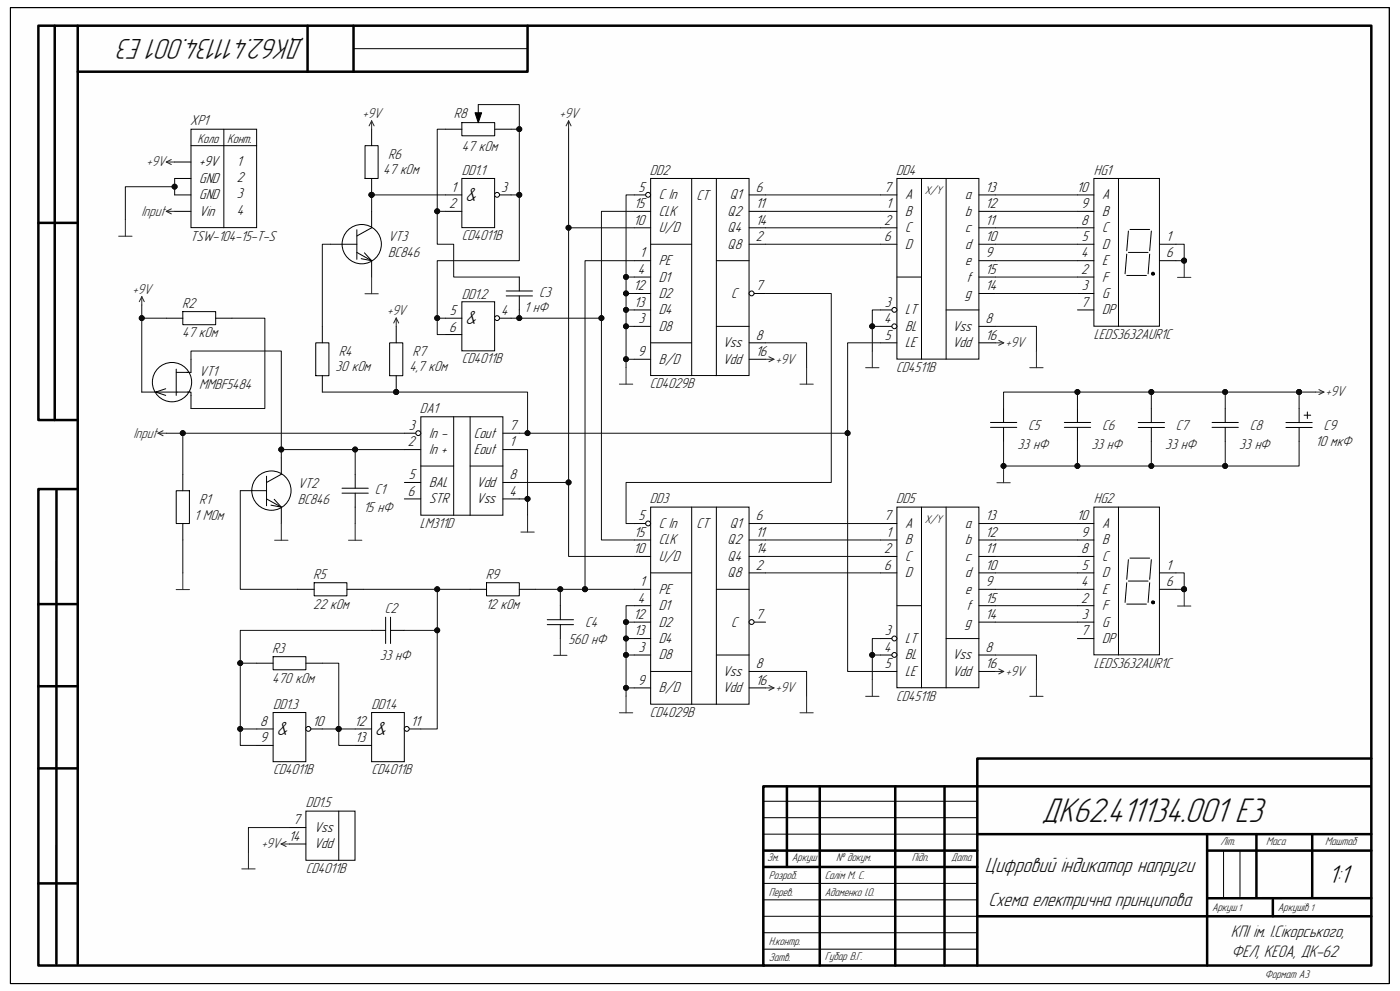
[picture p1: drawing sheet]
<svg xmlns="http://www.w3.org/2000/svg" width="420mm" height="297mm" viewBox="0 0 420 297" stroke-linecap="round" stroke-linejoin="round" font-family="sans-serif">
<path d="M3.2 2.3h413.6v292.5h-413.6z" fill="#fefefe"/>
<path d="M3.1 2.3h413.7v292.5h-413.7z" fill="none" stroke="#000" stroke-width=".3"/>
<path d="M3.2 2.3h413.6v292.5h-413.6z" fill="#fefefe"/>
<g fill="none" stroke="#000" stroke-width=".3">
<path d="M3.1 2.3h413.7v292.5h-413.7zM106.1 14.6h52.2M264.1 58.4h5M269.1 53.5h24.6v54.1h-24.6zM276.4 53.5v54.2M283.8 53.5v54.2M293.7 58.4h4.9M323.2 58.4h5M328.2 53.5h19.6v44.3h-19.6zM335.5 53.5v44.3M264.1 63.3h5M323.2 63.3h5"/>
<path d="M323.2 68.3h5M323.2 73.2h5M323.2 78.1h5M338 76.2l-.5 5.9M338.5 69.2l-.5 6M338.5 75.7h5.9M339 68.8h5.9M344.9 76.2l-.5 5.9M345.4 69.2l-.5 6M347.9 73.2h4.9M347.9 78.1h4.9M264.1 97.8h5"/>
<path d="M323.2 83h5M323.2 88h5M323.2 92.9h5M338 82.6h5.9M264.1 102.7h5M323.2 156.9h5M328.2 152h19.6v44.3h-19.6zM335.5 152v44.3M323.2 161.8h5M323.2 166.8h5M323.2 171.7h5M323.2 176.6h5"/>
<path d="M338 174.6l-.5 6M338.5 167.7l-.5 5.9M338.5 174.1h5.9M339 167.3h5.9M344.9 174.6l-.5 6M345.4 167.7l-.5 5.9M347.9 171.7h4.9M347.9 176.6h4.9M11.5 181.1v83.7M323.2 181.5h5M323.2 186.5h5M323.2 191.4h5"/>
<path d="M338 181.1h5.9M229.2 250h64M229.2 245.1h64M229.2 240.1h64M367.1 254.9v14.3M372 254.9v13.8M229.2 274.6h64M229.2 279.5h64M229.2 269.7h64M229.2 264.8h64M23.3 288.9v.5M229.2 284.5h64"/>
</g>
<g fill="none" stroke="#000" stroke-width=".75">
<path d="M16.4 7.7v118.2M23.3 7.7v281.2M92.3 7.7v13.8M106.1 7.7v13.8M158.3 7.7v13.8h-135M11.5 66.8h11.8M346.1 82.1l-.2-.3-.3 .2 .3 .3 .2-.2M23.3 125.9h-11.8v-118.2h399.9v281.7h-399.9v-142.8h11.8M16.9 147v141.9M11.5 181.1h11.8M346.1 180.6l-.2-.3-.3 .2 .3 .3 .2-.2M11.5 205.7h11.8"/>
<path d="M11.5 230.3h11.8M236.1 235.7v24.1M245.9 235.7v53.7M268.6 235.7v53.7M283.4 235.7v53.7M411.2 235.7h-182.2v53.7h.2M411.4 227.3h-118.2v62.1M229.2 259.8h64M229.2 254.9h64M293.2 250h118.2M362.1 250v39.4M362.1 254.9h49.3"/>
<path d="M376.9 250v18.7M393.7 250v18.7M11.5 264.8h11.8M293.2 274.6h118.2M381.8 269.7v4.9M411.4 269.2h-49"/>
</g>
<circle cx="268.3" cy="97.8" r=".73" fill="#fefefe" stroke="#000" stroke-width=".3"/>
<path d="M264.1 92.9h5" fill="none" stroke="#000" stroke-width=".3"/>
<circle cx="268.3" cy="92.9" r=".73" fill="#fefefe" stroke="#000" stroke-width=".3"/>
<g fill="none" stroke="#000" stroke-width=".3">
<path d="M264.1 73.2h5M264.1 68.3h5M293.7 73.2h4.9M293.7 68.3h4.9M293.7 63.3h4.9M293.7 78.1h4.9M269.1 83h7.3M283.8 92.9h9.9M293.7 83h4.9M293.7 88h4.9M293.7 97.8h4.9M293.7 102.7h4.9"/>
<path d="M264.1 156.9h5M269.1 152h24.6v54.1h-24.6zM276.4 152v54.2M283.8 152v54.2M293.7 156.9h4.9M264.1 161.8h5M264.1 196.3h5M264.1 201.2h5"/>
</g>
<circle cx="268.3" cy="196.3" r=".73" fill="#fefefe" stroke="#000" stroke-width=".3"/>
<path d="M264.1 191.4h5" fill="none" stroke="#000" stroke-width=".3"/>
<circle cx="268.3" cy="191.4" r=".73" fill="#fefefe" stroke="#000" stroke-width=".3"/>
<g fill="none" stroke="#000" stroke-width=".3">
<path d="M190.3 58.4h4.9M195.2 53.5h29.5v59.1h-29.5zM207.5 53.5v59.1M214.9 53.5v59.1M264.1 171.7h5M264.1 166.8h5M293.7 171.7h4.9M293.7 166.8h4.9M293.7 161.8h4.9M293.7 176.6h4.9M269.1 181.5h7.3M283.8 191.4h9.9"/>
<path d="M293.7 181.5h4.9M293.7 186.5h4.9M293.7 196.3h4.9M293.7 201.2h4.9"/>
</g>
<circle cx="194.4" cy="58.4" r=".73" fill="#fefefe" stroke="#000" stroke-width=".3"/>
<g fill="none" stroke="#000" stroke-width=".3">
<path d="M224.7 58.4h5M190.3 63.3h4.9M190.3 68.3h4.9M190.3 78.1h4.9M195.2 73.2h12.3M224.7 63.3h5M224.7 68.3h5M224.7 73.2h5M190.3 83h4.9M190.3 88h4.9M190.3 92.9h4.9M190.3 97.8h4.9"/>
<path d="M224.7 88h5M190.3 107.7h4.9M195.2 102.7h12.3"/>
</g>
<circle cx="225.5" cy="87.9" r=".73" fill="#fefefe" stroke="#000" stroke-width=".3"/>
<path d="M214.9 78.1h9.8M214.9 97.8h9.8M224.7 107.7h5M224.7 102.7h5M190.3 156.9h4.9M195.2 152h29.5v59.1h-29.5zM207.5 152v59.1M214.9 152v59.1" fill="none" stroke="#000" stroke-width=".3"/>
<circle cx="194.4" cy="156.9" r=".73" fill="#fefefe" stroke="#000" stroke-width=".3"/>
<g fill="none" stroke="#000" stroke-width=".3">
<path d="M224.7 156.9h5M190.3 161.8h4.9M190.3 166.8h4.9M190.3 176.6h4.9M195.2 171.7h12.3M224.7 161.8h5M224.7 166.8h5M224.7 171.7h5M190.3 181.5h4.9M190.3 186.5h4.9M190.3 191.4h4.9M190.3 196.3h4.9"/>
<path d="M224.7 186.5h5M190.3 206.2h4.9M195.2 201.2h12.3"/>
</g>
<circle cx="225.5" cy="186.4" r=".73" fill="#fefefe" stroke="#000" stroke-width=".3"/>
<path d="M133.6 58.4h5M138.6 53.5h9.8v14.7h-9.8zM148.4 58.4h4.9M133.6 63.3h5M214.9 176.6h9.8M214.9 196.3h9.8M224.7 206.2h5M224.7 201.2h5" fill="none" stroke="#000" stroke-width=".3"/>
<g fill="none" stroke="#262626" stroke-width=".3">
<path d="M170.6 36.2l-.8 1.5M170.6 36.2l.7 1.5M170.6 36.2v2.5M355.3 78.1v5M353.2 83.1h4.1M185.8 115.1h4M187.8 110.1v5M259.7 110.2h4M261.7 105.2v5M355.3 176.6v5M353.2 181.6h4.1M185.8 213.6h4"/>
<path d="M187.8 208.6v5M259.7 208.7h4M261.7 203.7v5"/>
</g>
<g fill="#0e0e0e" stroke="#0e0e0e" stroke-width=".3">
<circle cx="355.2" cy="78.1" r=".73"/>
<circle cx="355.2" cy="176.6" r=".73"/>
</g>
<circle cx="149.1" cy="58.4" r=".73" fill="#fefefe" stroke="#000" stroke-width=".3"/>
<path d="M138.6 90.4h9.8v14.8h-9.8zM148.4 95.4h4.9" fill="none" stroke="#000" stroke-width=".3"/>
<circle cx="149.1" cy="95.3" r=".73" fill="#fefefe" stroke="#000" stroke-width=".3"/>
<path d="M133.6 95.4h5M133.6 100.3h5M77 218.5h4.9M81.9 213.6h9.8v14.7h-9.8zM91.8 218.5h4.9M77 223.4h4.9" fill="none" stroke="#000" stroke-width=".3"/>
<circle cx="92.5" cy="218.5" r=".73" fill="#fefefe" stroke="#000" stroke-width=".3"/>
<path d="M111.5 213.6h9.8v14.7h-9.8zM121.3 218.5h4.9" fill="none" stroke="#000" stroke-width=".3"/>
<circle cx="122" cy="218.5" r=".73" fill="#fefefe" stroke="#000" stroke-width=".3"/>
<g fill="none" stroke="#000" stroke-width=".3">
<path d="M133.6 38.7h5M138.6 36.8h9.8v3.9h-9.8zM142.5 33.8h2l-1 3zM143.5 31.3v5.5M148.4 38.7h4.9M151.9 88.7h7.8M151.9 87.2h7.8M155.8 83v4.2M155.8 88.7v4.2M121.3 129.8h4.9M126.2 124.9h24.7v29.5h-24.7zM106.6 218.5h4.9"/>
<path d="M106.6 223.4h4.9M86.8 248h5M86.8 253h5M91.8 243.1h14.7v14.7h-14.7zM101.6 243.1v14.8"/>
</g>
<path d="M142.5 33.8h2l-1 3z" fill="#000"/>
<circle cx="125.5" cy="129.8" r=".73" fill="#fefefe" stroke="#000" stroke-width=".3"/>
<g fill="none" stroke="#000" stroke-width=".3">
<path d="M57.3 38.7h19.7v29.5h-19.7zM67.2 38.7v29.6M111.5 38.7v5M52.4 48.6h4.9M52.4 53.5h4.9M52.4 58.4h4.9M57.3 43.7h19.7M109.5 43.7h3.9v9.8h-3.9zM111.5 53.5v4.9M52.4 63.3h4.9M99.2 73.2h7.9M107.1 68.8v8.9"/>
<path d="M107.1 75.7l4.4 2.4v4.9M109.3 75.8l2.2 2.3-3.1-.6M111.5 63.3v5l-4.4 2.4M49.9 95.4h4.9M54.8 93.4h9.9v3.9h-9.9zM64.7 95.4h4.9M96.7 97.8v4.9M118.9 97.8v4.9M42.5 117.5h14M49.7 116.5l-3 1 3 1M52.9 110.6v7.9M56.3 117.5h1v4.9"/>
<path d="M57.3 107.7v3.9h-4.4M94.7 102.7h4v9.9h-4zM96.7 112.6v4.9M116.9 102.7h3.9v9.9h-3.9zM118.9 112.6v4.9M84.4 137.2v5l-4.4 2.4M121.3 134.7h4.9M126.2 139.7h9.9M136.1 124.9v29.6M141 124.9v29.6M141 139.7h9.9M150.9 134.7h4.9"/>
<path d="M150.9 129.8h4.9M297.1 128.1h7.9M297.1 126.6h7.9M301.1 122.4v4.2M301.1 128.1v4.2M319.3 128.1h7.9M319.3 126.6h7.9M323.2 122.4v4.2M323.2 128.1v4.2M341.5 128.1h7.8M341.5 126.6h7.8M345.4 122.4v4.2"/>
<path d="M345.4 128.1v4.2M363.6 128.1h7.9M363.6 126.6h7.9M367.6 122.4v4.2M367.6 128.1v4.2M385.8 128.1h7.9M385.8 126.6h7.9M389.7 122.4v4.2M389.7 128.1v4.2M391.2 124.4h2M392.2 123.5v1.9M52.9 147.1h3.9v9.8h-3.9z"/>
<path d="M54.8 142.2v4.9M54.8 156.9v4.9M72.1 147.1h7.9M80 142.7v8.9M80 149.5l4.4 2.5v4.9M82.3 149.7l2.1 2.3-3.1-.6M102.6 146.3h7.9M102.6 147.8h7.9M106.6 142.2v4.1M106.6 147.8v4.2M121.3 144.6h4.9M121.3 149.5h4.9"/>
<path d="M150.9 144.6h4.9M150.9 149.5h4.9M89.3 176.6h4.9M94.2 174.6h9.9v4h-9.9zM104.1 176.6h4.9M141 176.6h5M146 174.6h9.8v4h-9.8zM155.8 176.6h4.9M77 198.8h4.9M81.9 196.8h9.9v3.9h-9.9zM91.8 198.8h4.9M111.5 188.9h4.2"/>
<path d="M115.7 185v7.9M117.2 185v7.9M117.2 188.9h4.1M164.2 185.7h7.8M164.2 187.2h7.8M168.1 181.5v4.2M168.1 187.2v4.2"/>
<circle cx="108.5" cy="73.2" r="5.9"/>
<circle cx="51.6" cy="114.5" r="5.9"/>
<circle cx="81.4" cy="147" r="5.9"/>
</g>
<g fill="none" stroke="#262626" stroke-width=".3">
<path d="M111.5 36.2l-.8 1.5M111.5 36.2l.7 1.5M111.5 36.2v2.5M49.9 48.6l1.5 .7M49.9 48.6h2.5M51.4 47.8l-1.5 .8M35.6 70.8h4M37.6 65.8v5M49.9 63.3l1.5 .8M49.9 63.3h2.5M51.4 62.6l-1.5 .7M42.5 88.9l-.7 1.5"/>
<path d="M42.5 88.9l.8 1.5M42.5 88.9v2.5M109.5 88h4M111.5 83v5M118.9 95.3l-.8 1.5M118.9 95.3l.7 1.5M118.9 95.3v2.5M229.7 107.7h2.5M230.7 106.9l1.5 .8M232.2 107.7l-1.5 .7M240 115.1h4M242 110.1v5"/>
<path d="M298.6 102.7h2.5M299.6 102l1.5 .7M301.1 102.7l-1.5 .8M308.9 110.2h4M310.9 105.2v5M394.7 117.5h2.5M395.7 116.8l1.5 .7M397.2 117.5l-1.5 .8M47.4 129.8l1.5 .8M47.4 129.8h2.5M48.9 129.1l-1.5 .7M301.1 139.7v5"/>
<path d="M84.4 156.9v5M106.6 156.9v5M156.3 159.5h4M158.3 154.5v5M299.1 144.7h4M52.8 176.7h4M54.8 171.7v5M82.4 161.9h4M104.6 161.9h4M166.1 196.4h4M168.1 191.4v5M229.7 206.2h2.5"/>
<path d="M230.7 205.4l1.5 .8M232.2 206.2l-1.5 .7M240 213.6h4M242 208.6v5M298.6 201.2h2.5M299.6 200.5l1.5 .7M301.1 201.2l-1.5 .8M308.9 208.7h4M310.9 203.7v5M74.5 255.4v5M84.3 253l1.5 .7M84.3 253h2.5"/>
<path d="M85.8 252.2l-1.5 .8M72.5 260.4h4"/>
</g>
<g fill="#0e0e0e" stroke="#0e0e0e" stroke-width=".3">
<circle cx="301.1" cy="139.7" r=".73"/>
<circle cx="111.5" cy="58.4" r=".73"/>
<circle cx="118.9" cy="117.5" r=".73"/>
<circle cx="261.7" cy="196.3" r=".73"/>
<circle cx="261.7" cy="97.8" r=".73"/>
<circle cx="187.8" cy="83" r=".73"/>
<circle cx="187.8" cy="87.9" r=".73"/>
<circle cx="187.8" cy="92.9" r=".73"/>
<circle cx="187.8" cy="97.8" r=".73"/>
<circle cx="170.6" cy="144.6" r=".73"/>
<circle cx="158.3" cy="149.5" r=".73"/>
<circle cx="389.7" cy="117.5" r=".73"/>
<circle cx="131.2" cy="176.6" r=".73"/>
<circle cx="175.5" cy="176.6" r=".73"/>
<circle cx="187.8" cy="107.7" r=".73"/>
<circle cx="187.8" cy="186.4" r=".73"/>
<circle cx="187.8" cy="191.4" r=".73"/>
<circle cx="187.8" cy="196.3" r=".73"/>
<circle cx="187.8" cy="206.2" r=".73"/>
<circle cx="131.2" cy="95.3" r=".73"/>
<circle cx="170.6" cy="68.3" r=".73"/>
<circle cx="355.2" cy="78.1" r=".73"/>
<circle cx="355.2" cy="176.6" r=".73"/>
<circle cx="131.2" cy="188.9" r=".73"/>
<circle cx="106.5" cy="134.7" r=".73"/>
<circle cx="158.3" cy="129.8" r=".73"/>
<circle cx="42.5" cy="95.3" r=".73"/>
<circle cx="155.8" cy="95.3" r=".73"/>
<circle cx="180.4" cy="95.3" r=".73"/>
<circle cx="101.6" cy="218.5" r=".73"/>
<circle cx="52.4" cy="55.9" r=".73"/>
<circle cx="72.1" cy="218.5" r=".73"/>
<circle cx="54.8" cy="129.8" r=".73"/>
<circle cx="155.8" cy="38.7" r=".73"/>
<circle cx="72.1" cy="198.7" r=".73"/>
<circle cx="168.1" cy="176.6" r=".73"/>
<circle cx="84.4" cy="134.7" r=".73"/>
<circle cx="254.3" cy="129.8" r=".73"/>
<circle cx="155.8" cy="58.4" r=".73"/>
<circle cx="131.2" cy="63.3" r=".73"/>
<circle cx="323.2" cy="117.5" r=".73"/>
<circle cx="323.2" cy="139.7" r=".73"/>
<circle cx="345.4" cy="117.5" r=".73"/>
<circle cx="367.5" cy="117.5" r=".73"/>
<circle cx="345.4" cy="139.7" r=".73"/>
<circle cx="367.5" cy="139.7" r=".73"/>
</g>
<g fill="none" stroke="#0e0e0e" stroke-width=".3">
<path d="M133.6 38.7h-2.4v24.6M143.5 31.3h12.3v27.1M153.3 38.7h2.5M170.6 38.7v29.6M52.4 58.4v-2.4h-14.8v9.8M52.4 53.5v2.5M133.6 58.4h-22.1v4.9M153.3 58.4h2.5v19.7h-24.6v22.2h2.4M190.3 58.4h-2.5v49.3h2.5M229.7 58.4h34.4M298.6 58.4h24.6M99.2 73.2h-2.5v24.6"/>
<path d="M133.6 63.3h-2.4v9.9h4.9v9.8h19.7M190.3 78.1h-14.8v98.5M190.3 68.3h-19.7v98.5h19.7M190.3 63.3h-9.9v98.5h9.9M229.7 63.3h34.4M229.7 68.3h34.4M229.7 73.2h34.4M298.6 63.3h24.6M298.6 68.3h24.6M298.6 73.2h24.6M298.6 78.1h24.6M352.8 73.2h2.5v4.9h-2.5"/>
<path d="M42.5 95.4v22.1M42.5 91.4v4h7.4M69.6 95.4h9.9v27h-22.2M131.2 95.4h2.4M153.3 95.4h2.5M155.8 92.9v2.5h24.6M187.8 83h2.5M187.8 88h2.5M187.8 92.9h2.5M187.8 97.8h2.5M229.7 88h19.7v56.6h-61.6v12.3h2.5M261.7 97.8v7.4"/>
<path d="M264.1 92.9h-2.4v4.9h2.4M298.6 88h24.6M298.6 97.8h12.3v7.4M298.6 83h24.6M57.3 107.7v-2.5h27.1v29.5M96.7 117.5h61.6v12.3M187.8 107.7v2.4M229.7 102.7h12.3v7.4M264.1 102.7h-9.8v98.5h9.8M323.2 117.5v4.9M345.4 117.5v4.9M367.6 117.5h27.1"/>
<path d="M389.7 117.5v4.9M49.9 129.8h71.4M54.8 129.8v12.4M106.6 134.7h-22.2v2.5M121.3 134.7h-14.7v7.5M155.8 134.7h2.5v14.8h-2.5M155.8 129.8h98.5M301.1 122.4v-4.9h66.5v4.9M301.1 132.3v7.4h88.6v-7.4M323.2 132.3v7.4M345.4 132.3v7.4M367.6 132.3v7.4"/>
<path d="M72.1 147.1v29.5h17.2M106.6 152v4.9M155.8 144.6h14.8M158.3 149.5v5M229.7 156.9h34.4M298.6 156.9h24.6M54.8 161.8v9.9M109 176.6h22.2v12.3h-9.9M131.2 176.6h9.8M160.7 176.6h14.8M168.1 176.6v4.9M175.5 176.6h14.8"/>
<path d="M229.7 161.8h34.4M229.7 166.8h34.4M229.7 171.7h34.4M298.6 161.8h24.6M298.6 166.8h24.6M298.6 171.7h24.6M298.6 176.6h24.6M352.8 171.7h2.5v4.9h-2.5M72.1 198.8h4.9M96.7 198.8h4.9v24.6h5M111.5 188.9h-39.4v34.5h4.9M131.2 188.9v29.6h-5"/>
<path d="M187.8 186.5h2.5M187.8 191.4h2.5M187.8 196.3h2.5M190.3 181.5h-2.5v27.1M261.7 196.3v7.4M264.1 191.4h-2.4v4.9h2.4M298.6 186.5h24.6M298.6 196.3h12.3v7.4M298.6 181.5h24.6M72.1 218.5h4.9M96.7 218.5h9.9M187.8 206.2h2.5"/>
<path d="M229.7 201.2h12.3v7.4M86.8 248h-12.3v7.4"/>
</g>
<text font-size="10.8" fill="#0e0e0e" x="312.4" y="246.3">ДК62.411134.001 Е3</text>
<text font-size="9.1" fill="#0e0e0e" x="91.3" y="11.6" transform="rotate(-180 91.3 11.6)">ДК62.411134.001 Е3</text>
<text font-size="8.1" x="398.6" y="264.6">1:1</text>
<text font-size="6.5" fill="#0e0e0e" x="295.5" y="261.5">Цифровий індикатор напруги</text>
<g font-size="6">
<text x="139.5" y="60.1">&amp;</text>
<text x="139.5" y="97.1">&amp;</text>
<text x="82.9" y="220.2">&amp;</text>
<text x="112.5" y="220.2">&amp;</text>
</g>
<text font-size="6" fill="#0e0e0e" x="296.5" y="271.4">Схема електрична принципова</text>
<g font-size="5.3" fill="#0e0e0e">
<text x="369.3" y="280.9">КПІ ім. І.Сікорського,</text>
<text x="369.4" y="286.8">ФЕЛ, КЕОА, ДК-62</text>
</g>
<g font-size="4.5" fill="#262626">
<text x="108.8" y="35.3">+9V</text>
<text x="167.9" y="35.3">+9V</text>
<text x="43.9" y="49.9">+9V</text>
<text x="42.5" y="64.6">Input</text>
<text x="39.8" y="88">+9V</text>
<text x="116.1" y="94.4">+9V</text>
<text x="301.6" y="104.1">+9V</text>
<text x="232.7" y="109">+9V</text>
<text x="397.6" y="118.8">+9V</text>
<text x="40" y="131.1">Input</text>
<text x="301.6" y="202.6">+9V</text>
<text x="232.7" y="207.5">+9V</text>
<text x="78.4" y="254.3">+9V</text>
</g>
<g font-size="4.5" fill="#0e0e0e">
<text x="136.1" y="35.3">R8</text>
<text x="57.1" y="37.5">XP1</text>
<text x="116.4" y="47.6">R6</text>
<text x="138.6" y="45.2">47 кОм</text>
<text x="114.9" y="52.1">47 кОм</text>
<text x="138.6" y="52.6">DD1.1</text>
<text x="194.9" y="52.3">DD2</text>
<text x="268.8" y="52.3">DD4</text>
<text x="328.2" y="52.3">HG1</text>
<text x="138.6" y="71.8">CD4011B</text>
<text x="57.1" y="72.1">TSW-104-15-T-S</text>
<text x="116.4" y="77.2">BC846</text>
<text x="116.4" y="72.3">VT3</text>
<text x="138.6" y="89.5">DD1.2</text>
<text x="161.7" y="89">C3</text>
<text x="54.6" y="92.2">R2</text>
<text x="157.3" y="93.4">1 нФ</text>
<text x="54.6" y="101.1">47 кОм</text>
<text x="328.2" y="101.6">LEDS3632AUR1C</text>
<text x="101.6" y="106.7">R4</text>
<text x="123.8" y="106.7">R7</text>
<text x="59.8" y="112.6">VT1</text>
<text x="100.6" y="111.2">30 кОм</text>
<text x="122.8" y="111.2">4,7 кОм</text>
<text x="138.6" y="108.8">CD4011B</text>
<text x="268.8" y="111.5">CD4511B</text>
<text x="59.8" y="116.6">MMBF5484</text>
<text x="194.9" y="116.4">CD4029B</text>
<text x="126" y="123.7">DA1</text>
<text x="308.4" y="128.9">C5</text>
<text x="330.6" y="128.9">C6</text>
<text x="352.8" y="128.9">C7</text>
<text x="374.9" y="128.9">C8</text>
<text x="397.1" y="128.9">C9</text>
<text x="305.3" y="134.5">33 нФ</text>
<text x="327.4" y="134.5">33 нФ</text>
<text x="349.6" y="134.5">33 нФ</text>
<text x="371.7" y="134.5">33 нФ</text>
<text x="394.6" y="133.8">10 мкФ</text>
<text x="89.3" y="146.1">VT2</text>
<text x="112.5" y="148.1">C1</text>
<text x="58.3" y="156">1 МОм</text>
<text x="59.8" y="151">R1</text>
<text x="89.3" y="151">BC846</text>
<text x="109" y="153.5">15 нФ</text>
<text x="194.9" y="150.8">DD3</text>
<text x="268.8" y="150.8">DD5</text>
<text x="328.2" y="150.8">HG2</text>
<text x="126" y="158.3">LM311D</text>
<text x="94" y="173.4">R5</text>
<text x="145.7" y="173.4">R9</text>
<text x="94" y="182.4">22 кОм</text>
<text x="115.4" y="183.8">C2</text>
<text x="145.7" y="182.4">12 кОм</text>
<text x="175.5" y="188">C4</text>
<text x="81.7" y="195.6">R3</text>
<text x="113.9" y="197.8">33 нФ</text>
<text x="170.6" y="192.9">560 нФ</text>
<text x="328.2" y="200.1">LEDS3632AUR1C</text>
<text x="81.7" y="204.6">470 кОм</text>
<text x="268.8" y="210">CD4511B</text>
<text x="81.9" y="212.6">DD1.3</text>
<text x="111.5" y="212.6">DD1.4</text>
<text x="194.9" y="214.9">CD4029B</text>
<text x="81.9" y="231.9">CD4011B</text>
<text x="111.5" y="231.9">CD4011B</text>
<text x="91.8" y="241.9">DD1.5</text>
<text x="91.8" y="261.7">CD4011B</text>
</g>
<g font-size="4.5">
<text x="59.8" y="49.9">+9V</text>
<text x="71.1" y="49.6">1</text>
<text x="59.8" y="54.8">GND</text>
<text x="59.8" y="59.7">GND</text>
<text x="71.1" y="54.5">2</text>
<text x="71.1" y="59.4">3</text>
<text x="135.3" y="57.5">1</text>
<text x="150.4" y="57.5">3</text>
<text x="191.6" y="57.5">5</text>
<text x="197.7" y="59.7">C In</text>
<text x="209" y="59.9">CT</text>
<text x="218.9" y="59.7">Q1</text>
<text x="226.7" y="57.5">6</text>
<text x="265.2" y="57.5">7</text>
<text x="271.5" y="59.7">A</text>
<text x="289.6" y="59.7">a</text>
<text x="295.7" y="57.5">13</text>
<text x="323" y="57.5">10</text>
<text x="330.6" y="59.7">A</text>
<text x="59.8" y="64.6">Vin</text>
<text x="71.1" y="64.4">4</text>
<text x="134.7" y="62.4">2</text>
<text x="190.3" y="62.4">15</text>
<text x="197.7" y="64.6">CLK</text>
<text x="218.3" y="64.6">Q2</text>
<text x="226.7" y="62.4">11</text>
<text x="265.9" y="62.4">1</text>
<text x="271.5" y="64.6">B</text>
<text x="289.6" y="64.6">b</text>
<text x="295.7" y="62.4">12</text>
<text x="324.3" y="62.4">9</text>
<text x="330.6" y="64.6">B</text>
<text x="190.1" y="67.4">10</text>
<text x="197.7" y="69.6">U/D</text>
<text x="218.3" y="69.6">Q4</text>
<text x="226.7" y="67.4">14</text>
<text x="265.2" y="67.4">2</text>
<text x="271.5" y="69.6">C</text>
<text x="289.6" y="69.6">c</text>
<text x="295.7" y="67.4">11</text>
<text x="324.3" y="67.4">8</text>
<text x="330.6" y="69.6">C</text>
<text x="192" y="77.2">1</text>
<text x="218.3" y="74.5">Q8</text>
<text x="226.7" y="72.3">2</text>
<text x="265.2" y="72.3">6</text>
<text x="271.5" y="74.5">D</text>
<text x="289.6" y="74.5">d</text>
<text x="295.7" y="72.3">10</text>
<text x="295.7" y="77.2">9</text>
<text x="324.3" y="77.2">4</text>
<text x="324.5" y="72.3">5</text>
<text x="330.6" y="74.5">D</text>
<text x="349.8" y="72.3">1</text>
<text x="349.8" y="77.2">6</text>
<text x="191.3" y="82.1">4</text>
<text x="197.7" y="79.4">PE</text>
<text x="289.6" y="79.4">e</text>
<text x="295.7" y="82.1">15</text>
<text x="324.3" y="82.1">2</text>
<text x="330.6" y="79.4">E</text>
<text x="190.1" y="87">12</text>
<text x="197.7" y="84.4">D1</text>
<text x="197.7" y="89.3">D2</text>
<text x="219.3" y="89.3">C</text>
<text x="226.7" y="87">7</text>
<text x="289.6" y="89.3">g</text>
<text x="289.9" y="84.4">f</text>
<text x="295.7" y="87">14</text>
<text x="324.5" y="87">3</text>
<text x="330.6" y="84.4">F</text>
<text x="330.6" y="89.3">G</text>
<text x="134.9" y="94.4">5</text>
<text x="150.4" y="94.4">4</text>
<text x="190.3" y="91.9">13</text>
<text x="197.7" y="94.2">D4</text>
<text x="265.4" y="91.9">3</text>
<text x="271.5" y="94.2">LT</text>
<text x="324.3" y="91.9">7</text>
<text x="330.6" y="94.2">DP</text>
<text x="134.7" y="99.4">6</text>
<text x="191.6" y="96.9">3</text>
<text x="197.7" y="99.1">D8</text>
<text x="226.7" y="101.8">8</text>
<text x="265.2" y="96.9">4</text>
<text x="265.4" y="101.8">5</text>
<text x="271.5" y="99.1">BL</text>
<text x="285.8" y="99.1">Vss</text>
<text x="295.7" y="96.9">8</text>
<text x="295.7" y="101.8">16</text>
<text x="191.3" y="106.7">9</text>
<text x="216.8" y="104.1">Vss</text>
<text x="226.7" y="106.7">16</text>
<text x="271.5" y="104.1">LE</text>
<text x="285.8" y="104.1">Vdd</text>
<text x="197.7" y="109">B/D</text>
<text x="216.8" y="109">Vdd</text>
<text x="122.6" y="128.9">3</text>
<text x="128.7" y="131.1">In -</text>
<text x="142.1" y="131.1">Cout</text>
<text x="152.8" y="128.9">7</text>
<text x="122.4" y="133.8">2</text>
<text x="128.7" y="136.1">In +</text>
<text x="142.1" y="136.1">Eout</text>
<text x="152.8" y="133.8">1</text>
<text x="122.6" y="143.7">5</text>
<text x="152.8" y="143.7">8</text>
<text x="122.4" y="148.6">6</text>
<text x="128.7" y="145.9">BAL</text>
<text x="143" y="145.9">Vdd</text>
<text x="152.8" y="148.6">4</text>
<text x="128.7" y="150.8">STR</text>
<text x="143" y="150.8">Vss</text>
<text x="191.6" y="156">5</text>
<text x="226.7" y="156">6</text>
<text x="265.2" y="156">7</text>
<text x="295.7" y="156">13</text>
<text x="323" y="156">10</text>
<text x="190.3" y="160.9">15</text>
<text x="197.7" y="158.2">C In</text>
<text x="209" y="158.4">CT</text>
<text x="218.9" y="158.2">Q1</text>
<text x="226.7" y="160.9">11</text>
<text x="265.9" y="160.9">1</text>
<text x="271.5" y="158.2">A</text>
<text x="289.6" y="158.2">a</text>
<text x="295.7" y="160.9">12</text>
<text x="324.3" y="160.9">9</text>
<text x="330.6" y="158.2">A</text>
<text x="190.1" y="165.8">10</text>
<text x="197.7" y="163.2">CLK</text>
<text x="218.3" y="163.2">Q2</text>
<text x="226.7" y="165.8">14</text>
<text x="265.2" y="165.8">2</text>
<text x="271.5" y="163.2">B</text>
<text x="289.6" y="163.2">b</text>
<text x="295.7" y="165.8">11</text>
<text x="324.3" y="165.8">8</text>
<text x="330.6" y="163.2">B</text>
<text x="197.7" y="168.1">U/D</text>
<text x="218.3" y="168.1">Q4</text>
<text x="218.3" y="173">Q8</text>
<text x="226.7" y="170.7">2</text>
<text x="265.2" y="170.7">6</text>
<text x="271.5" y="173">D</text>
<text x="271.5" y="168.1">C</text>
<text x="289.6" y="168.1">c</text>
<text x="289.6" y="173">d</text>
<text x="295.7" y="170.7">10</text>
<text x="324.5" y="170.7">5</text>
<text x="330.6" y="168.1">C</text>
<text x="330.6" y="173">D</text>
<text x="349.8" y="170.7">1</text>
<text x="192" y="175.7">1</text>
<text x="197.7" y="177.9">PE</text>
<text x="289.6" y="177.9">e</text>
<text x="295.7" y="175.7">9</text>
<text x="324.3" y="175.7">4</text>
<text x="330.6" y="177.9">E</text>
<text x="349.8" y="175.7">6</text>
<text x="190.1" y="185.5">12</text>
<text x="191.3" y="180.6">4</text>
<text x="197.7" y="182.8">D1</text>
<text x="226.7" y="185.5">7</text>
<text x="289.9" y="182.8">f</text>
<text x="295.7" y="180.6">15</text>
<text x="295.7" y="185.5">14</text>
<text x="324.3" y="180.6">2</text>
<text x="324.5" y="185.5">3</text>
<text x="330.6" y="182.8">F</text>
<text x="190.3" y="190.5">13</text>
<text x="197.7" y="187.8">D2</text>
<text x="219.3" y="187.8">C</text>
<text x="265.4" y="190.5">3</text>
<text x="289.6" y="187.8">g</text>
<text x="324.3" y="190.5">7</text>
<text x="330.6" y="187.8">G</text>
<text x="191.6" y="195.4">3</text>
<text x="197.7" y="192.7">D4</text>
<text x="197.7" y="197.6">D8</text>
<text x="265.2" y="195.4">4</text>
<text x="271.5" y="197.6">BL</text>
<text x="271.5" y="192.7">LT</text>
<text x="285.8" y="197.6">Vss</text>
<text x="295.7" y="195.4">8</text>
<text x="330.6" y="192.7">DP</text>
<text x="216.8" y="202.6">Vss</text>
<text x="226.7" y="200.3">8</text>
<text x="265.4" y="200.3">5</text>
<text x="271.5" y="202.6">LE</text>
<text x="285.8" y="202.6">Vdd</text>
<text x="295.7" y="200.3">16</text>
<text x="191.3" y="205.2">9</text>
<text x="197.7" y="207.5">B/D</text>
<text x="216.8" y="207.5">Vdd</text>
<text x="226.7" y="205.2">16</text>
<text x="78.1" y="217.6">8</text>
<text x="93.7" y="217.6">10</text>
<text x="106.3" y="217.6">12</text>
<text x="123.3" y="217.6">11</text>
<text x="78.1" y="222.5">9</text>
<text x="106.6" y="222.5">13</text>
<text x="87.9" y="247.1">7</text>
<text x="94.2" y="249.3">Vss</text>
<text x="86.7" y="252">14</text>
<text x="94.2" y="254.3">Vdd</text>
</g>
<text font-size="4" x="59.3" y="42.8">Коло Конт.</text>
<g font-size="3.5">
<text x="277.5" y="58.2">X/Y</text>
<text x="277.5" y="156.7">X/Y</text>
</g>
<g font-size="3.5" fill="#0e0e0e">
<text x="366.1" y="253.2">Літ.</text>
<text x="379.9" y="253.2">Маса</text>
<text x="397.6" y="253.2">Маштаб</text>
<text x="230.2" y="258.1">Зм.</text>
<text x="230.6" y="263.5">Розроб.</text>
<text x="237.5" y="258.1">Аркуш</text>
<text x="247.4" y="263.5">Салім М. С.</text>
<text x="250.8" y="258.1">№ докум.</text>
<text x="273.5" y="258.1">Підп.</text>
<text x="285.3" y="258.1">Дата</text>
<text x="230.6" y="268.5">Перев.</text>
<text x="247.4" y="268.5">Адаменко І.О.</text>
<text x="363.6" y="272.9">Аркуш</text>
<text x="383.3" y="272.9">Аркушів</text>
<text x="230.6" y="283.3">Н.контр.</text>
<text x="247.4" y="287.7">Губар В.Г.</text>
<text x="230.6" y="288.2">Затв.</text>
<text x="379.4" y="293.1">Формат А3</text>
</g>
<g font-size="3" fill="#0e0e0e">
<text x="371.5" y="273">1</text>
<text x="393.1" y="273">1</text>
</g>
</svg>
